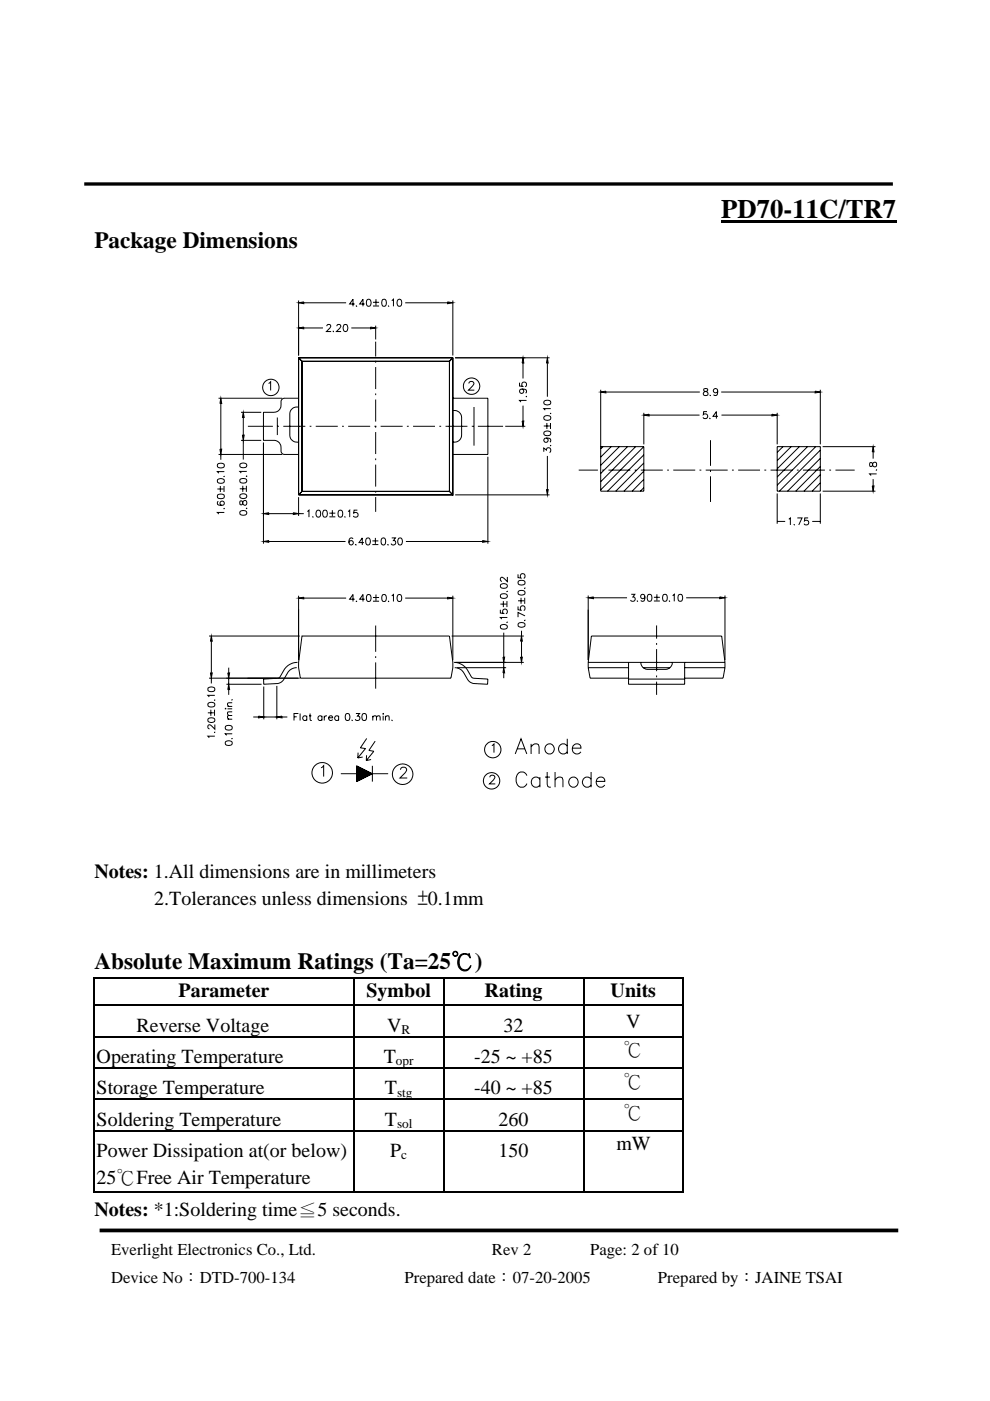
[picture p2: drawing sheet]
<svg xmlns="http://www.w3.org/2000/svg" width="210mm" height="297mm" viewBox="0 0 210 297" stroke-linecap="round" stroke-linejoin="round" font-family="sans-serif">
<path d="M21.1 260.9h169.4" fill="none" stroke="#000" stroke-width=".79" stroke-linecap="butt"/>
<path d="M26.4 55.2h167.2v118.6h-167.2z" fill="#fff"/>
<g fill="none" stroke="#000" stroke-width=".21">
<path d="M63.3 75.9h32.7v29h-32.7zM63.3 69.5l1.1-.2v.4zM63.3 64.2l1.1-.2v.4zM63.3 63.7v11.7M64 76.6l-.7-.7 .7 .7M64 76.6h31.3v27.6h-31.3zM64 76.6v27.6M64 76.6h31.3M64.4 69.5h4.1M64.4 64.2h9M69.3 69.2l.3-.4 .4 .1 .1 .2-.2 .5-.7 .7h1M70.7 70.1l.1 .1"/>
<path d="M71.4 69.2l.3-.4 .4 .1 .2 .2-.2 .5-.8 .7h1M73 68.9a.47 .47 0 0 1 .7 .2v.3a.68 .68 0 0 1-.5 .9 .98 .98 0 0 1-.2-1.4zM74.5 69.5h4M75.2 64.5h-1.1l.7-1.1v1.5M75.6 64.8l.1 .1M77.3 64.5h-1l.7-1.1v1.5M77.9 63.5a.45 .45 0 0 1 .7 .2l.1 .4a.65 .65 0 0 1-.6 .8 .95 .95 0 0 1-.2-1.4zM78.5 69.3l1.2 .2-1.2 .2zM79.1 64.1h1.3M79.1 64.9h1.3M79.7 69v3M79.7 72.5v3.1"/>
<path d="M79.7 76.5v.4M79.7 77.8v4.7M79.7 69.5h.1M79.7 72.5h.1M79.7 63.4v1.3M81.1 63.5a.47 .47 0 0 1 .8 .2v.4a.66 .66 0 0 1-.4 .8h-.1a.98 .98 0 0 1-.3-1.4zM82.4 64.8l.1 .1M83.1 63.7l.3-.3v1.5M84.4 63.5a.45 .45 0 0 1 .7 .2l.1 .4a.66 .66 0 0 1-.4 .8h-.2a.93 .93 0 0 1-.2-1.4zM85.9 64.2h9M94.9 64l1.1 .2-1.1 .2zM95.3 76.6l.7-.7-.7 .7"/>
<path d="M95.3 76.6v27.6M96 63.7v11.7M96.5 75.9h20M110.9 75.9l.2 1.1h-.4zM110.9 77v3.2M116.1 75.9l.1 1.1h-.3zM116.1 77v7.1M46.1 98.4l.6-.2a.66 .66 0 0 1 .9 .4v.2a.85 .85 0 0 1-1.5 0zM46.3 96.4h13.5M46.3 84.4h13.5M46.6 95.2h.4l-.2 1.2zM46.8 84.4l.2 1.2h-.4z"/>
<path d="M46.8 85.6v9.6M46.8 96.4v1.1M47.6 100h-1.5l.3 .4M50.9 98.4l.6-.2a.65 .65 0 0 1 .8 .5 .85 .85 0 0 1-1.5 0zM51.1 87.4h4.3M51.1 93.4h4.3M51.4 92.2h.4l-.2 1.2zM51.6 87.4l.2 1.1h-.4zM51.6 88.5v3.7M51.6 93.4v4M52.3 99.9h-1.5l.3 .4M52.6 90.4h5.2"/>
<path d="M55.9 93.9v21.4M56.9 81.3l.5-.4v1.9M58.8 90.4h.3M58.8 88.5v3.7M60.1 90.4h4.6M63.3 84.4l-3.2 .1-.5 .4v1a1.5 1.5 0 0 1-1.5 1.5h-2.2v6h2.2a1.52 1.52 0 0 1 1.5 1.5v1l.5 .4 3.2 .1M63.3 86.3a1.54 1.54 0 0 0-1.9 1.5v4.4a1.52 1.52 0 0 0 1.5 1.5h.4M65.7 90.4h.3M67 90.4h4.6M72.5 90.4h.4M73.8 90.4h4.7M79.4 90.4h.4"/>
<path d="M79.7 83.4v.4M79.7 84.7v4.7M79.7 90.3v.4M79.7 91.6v4.7M79.7 97.2v.4M79.7 98.5v4.7M80.7 90.4h4.7M86.3 90.4h.4M87.6 90.4h4.6M93.2 90.4h.3M94.5 90.4h4.6M96 87h.4a1.52 1.52 0 0 1 1.5 1.5v3.7a1.52 1.52 0 0 1-1.5 1.5h-.4"/>
<path d="M96 84.4h7.4l.1 12h-7.5M99.4 81.3l.2-.3 .5-.1 .3 .1 .1 .4-1.2 1.3h1.3M100 90.4h.4M100.5 86.3v8.2M101.3 90.4h5.4M103.4 96.8v18.5M107.1 90.4h4.3M110.2 81.1v.8h.6a.52 .52 0 0 1 0-.8 .52 .52 0 0 1 .8 .1 .52 .52 0 0 1-.3 .8M110.6 82.5a.47 .47 0 0 1 .4 .6 .47 .47 0 0 1-.7 .2 .47 .47 0 0 1 0-.8h.3a.7 .7 0 0 1 1 .6l-.2 .2M110.7 89.3h.4l-.2 1.1zM110.9 86v3.3M111.6 84l-.1 .1"/>
<path d="M111.6 84.9h-1.4l.2 .4M115.3 95.8v-.8l.6 .4a.5 .5 0 0 1 .8-.3 .5 .5 0 0 1-.2 .8M115.3 90.3h1.3M115.4 91.6l.6-.2a.64 .64 0 0 1 .8 .5 .8 .8 0 0 1-.8 .5 .8 .8 0 0 1-.7-.6zM115.4 88.3l.6-.2a.64 .64 0 0 1 .8 .4v.2a.8 .8 0 0 1-.8 .4 .8 .8 0 0 1-.7-.6zM115.4 85.1l.6-.2a.64 .64 0 0 1 .8 .4v.1a.8 .8 0 0 1-.8 .5 .8 .8 0 0 1-.7-.6zM115.8 92.9a.46 .46 0 0 1 .4 .6 .46 .46 0 0 1-.8 .2 .46 .46 0 0 1 .1-.8h.3a.68 .68 0 0 1 1 .6l-.2 .2M116 89.7v1.3M116.1 96.7v7.1M116.7 94.4h-.1M116.7 87.5l-.1 .1M116.7 89.7v1.3"/>
<path d="M116.8 86.6h-1.5l.3 .4M122.7 99.7h4.1M127.4 83.1l1.1-.2v.4zM127.4 82.6v21.5h9.1v-9.4l-9.1 9.2M127.4 94.7h9.1M127.7 99.7h.4M127.8 94.7l-.4 .5M128.5 83.1h19.9M129 99.7h4.6M129.6 94.7l-2.2 2.2M131.3 94.7l-3.9 4M133.1 94.7l-5.7 5.7"/>
<path d="M134.6 99.7h.3M134.8 94.7l-7.4 7.4M135.9 99.7h4.6M136.5 88l1.1-.2v.4zM136.5 96.4l-7.7 7.7M136.5 98.2l-5.9 5.9M136.5 99.9l-4.2 4.2M136.5 87.5v6.7M137.6 88h10.7M141.5 99.7h.3M142.7 99.7h4.7M148.3 99.7h.4"/>
<path d="M149.3 82.4v.5l.4 .1a.43 .43 0 0 1 .4 .4 .43 .43 0 0 1-.3 .5l-.5-.1-.2-.4 .2-.3 .7-.2 .1-.3-.3-.2zM149.6 99.7h4.7M149.9 87.3h-.7l-.1 .6a.53 .53 0 0 1 .8 0 .53 .53 0 0 1-.1 .8 .53 .53 0 0 1-.7-.2M150.5 88.6l.1 .1M150.6 83.7l.1 .1M150.6 93.3v5.5M150.6 99.7v.4M152.2 82.9a.47 .47 0 0 1-.7 .4 .47 .47 0 0 1-.2-.8 .47 .47 0 0 1 .8 .1l.1 .3a.69 .69 0 0 1-.6 1l-.3-.2M152.2 88.3h-1l.7-1v1.5M152.9 83.1h19.9M153 88h10.7M155.2 99.7h.4"/>
<path d="M156.5 99.7h4.6M162.1 99.7h.4M163.4 99.7h4.6M163.7 87.8l1.1 .2-1.1 .2zM164.8 87.5v6.7M166 94.7l-1.2 1.2M167.7 94.7l-2.9 3M169 99.7h.3M169.5 94.7l-4.7 4.7M170.2 99.7h4.7M171.2 94.7l-6.4 6.4M172.8 82.9l1.1 .2-1.1 .2z"/>
<path d="M173 94.7l-8.2 8.2M173.9 95.4l-8.7 8.7M173.9 97.2l-6.9 6.9M173.9 98.9l-5.2 5.2M173.9 82.6v11.6M173.9 94.7v9.4M173.9 83.1h.1M173.9 94.7h-9.1v9.4h9.1M174.4 94.7h11.2M175.8 99.7h.4M177.1 99.7h4.1M184.4 98.1a.57 .57 0 0 0 .2 .8l.3-.1 .1-.4a.43 .43 0 0 1 .4-.4 .43 .43 0 0 1 .5 .3l-.1 .5-.2 .2a.71 .71 0 0 1-.7-.9z"/>
<path d="M185.1 94.7l.2 1.1h-.4zM185.1 95.8v1.4M185.8 99.5l-.1 .1M46.1 103.7h1.2M46.1 104.9l.6-.1a.66 .66 0 0 1 .9 .4v.1a.85 .85 0 0 1-1.5 0zM46.1 101.7l.6-.2a.65 .65 0 0 1 .9 .5 .85 .85 0 0 1-1.5 0zM46.3 106.3l-.2 .1a.49 .49 0 0 0 .3 .7h.9a.46 .46 0 0 0 .1-.8 .46 .46 0 0 0-.7 .2 .46 .46 0 0 0 .4 .6M46.7 103v1.3M47.5 107.7l-.1 .1M47.5 100.9l-.1 .1M47.5 103v1.3M47.6 108.6h-1.5l.3 .4"/>
<path d="M50.8 103.6h1.3M50.9 108.5l.6-.3a.66 .66 0 0 1 .8 .5 .76 .76 0 0 1-.7 .5 .76 .76 0 0 1-.8-.5zM50.9 106.3a.57 .57 0 0 0 .2 .7h.2l.2-.7a.41 .41 0 0 1 .5-.2 .41 .41 0 0 1 .3 .4l-.1 .5a.56 .56 0 0 1-.6 0 .56 .56 0 0 1-.2-.6l-.2-.2zM50.9 104.9l.6-.2a.65 .65 0 0 1 .8 .6 .79 .79 0 0 1-.8 .4 .79 .79 0 0 1-.7-.6zM50.9 101.6l.6-.1a.67 .67 0 0 1 .8 .4 .76 .76 0 0 1-.7 .5 .76 .76 0 0 1-.8-.5zM51.5 103v1.3M52.2 107.7l.1 .1h-.1M52.2 100.9h.1h-.1M52.2 103v1.3M55.9 108.9l1.1-.2v.4zM55.9 114.8l1.1-.2v.4zM57 108.9h5.2"/>
<path d="M57 114.8h16.3M62.2 108.7l1.1 .2-1.1 .2zM63.3 105.4v4M63.3 108.9h1.1M64 104.2l-.7 .7 .7-.7M64 104.2h31.3M65.2 108.5l.3-.3v1.4M66.4 109.5v.1M67.2 108.2a.48 .48 0 0 1 .7 .3l.1 .3a.66 .66 0 0 1-.4 .8h-.2a.93 .93 0 0 1-.2-1.4zM68.6 108.2a.5 .5 0 0 1 .7 .3l.1 .3a.66 .66 0 0 1-.4 .8h-.2a.95 .95 0 0 1-.2-1.4zM69.8 108.8h1.3M69.8 109.6h1.3"/>
<path d="M70.5 108.2v1.2M71.9 108.2a.5 .5 0 0 1 .7 .3l.1 .3a.66 .66 0 0 1-.5 .8h-.1a.95 .95 0 0 1-.2-1.4zM73.2 109.5v.1M73.8 108.5l.3-.3v1.4M74.8 114.3v-.2a.45 .45 0 0 0-.7 .2 .73 .73 0 0 0 .4 1.2 .47 .47 0 0 0 .4-.4 .47 .47 0 0 0-.4-.5 .47 .47 0 0 0-.5 .4M75.5 115.4v.1M75.8 108.2h-.7l-.1 .6a.53 .53 0 0 1 .8 0 .53 .53 0 0 1-.1 .8 .53 .53 0 0 1-.8-.2M77.2 115h-1.1l.7-1v1.5M77.7 114.1a.45 .45 0 0 1 .7 .2l.1 .4a.68 .68 0 0 1-.5 .8 .96 .96 0 0 1-.3-1.4zM79 114.7h1.2M79 115.5h1.2M79.6 114v1.3"/>
<path d="M79.7 104.1v.4M79.7 105.4v3.1M81 114.1a.45 .45 0 0 1 .7 .2l.1 .4a.65 .65 0 0 1-.6 .8 .96 .96 0 0 1-.2-1.4zM82.3 115.4v.1h.1M83.1 114h.7l-.4 .6a.5 .5 0 0 1 .4 .8 .5 .5 0 0 1-.9-.1M84.5 114.1a.45 .45 0 0 1 .7 .2l.1 .4a.68 .68 0 0 1-.5 .8 .96 .96 0 0 1-.3-1.4zM86.1 114.8h16.2M95.3 104.2l.7 .7v-29h-32.7v29M95.3 104.2l.7 .7h-32.7M96.5 104.9h20M102.3 114.6l1.1 .2-1.1 .2zM103.4 114.8h.1"/>
<path d="M115.9 103.8h.3l-.1 1.1zM136.5 101.6l-2.5 2.5M136.5 103.4l-.7 .7M150.6 101v5.4M164.8 104.6v6.4M164.8 110.6h1.7M167.2 110.1l.4-.3v1.5M168.4 111.2h.1M169.1 109.8h1l-.7 1.5M171.3 109.8h-.7v.6a.52 .52 0 0 1 .8 .1 .52 .52 0 0 1-.2 .7 .52 .52 0 0 1-.7-.2M172.2 110.6h1.7M173.9 100.6l-3.4 3.5"/>
<path d="M173.9 102.4l-1.7 1.7M173.9 104.6v6.4M174.4 104.1h11.2M184.9 103h.4l-.2 1.1zM185.1 101.6v1.4M185.9 100.5h-1.5l.3 .3M44.3 134.9h19.2M44.8 134.9l.2 1.1h-.4zM44.8 136v6.7M63.3 126.8l1.1-.2v.4zM63.3 126.3v13.7M64 134.9h31.3l.7 5.5v1.2l-.4 2.2h-31.9l-.4-2.2v-1.2z"/>
<path d="M64 134.9h.1M64.4 126.8h9M75.2 127h-1.1l.7-1v1.5M75.6 127.4l.1 .1M77.3 127h-1l.7-1v1.5M77.9 126.1a.48 .48 0 0 1 .7 .2l.1 .4a.65 .65 0 0 1-.6 .8 .95 .95 0 0 1-.2-1.4zM79.1 126.7h1.3M79.1 127.5h1.3M79.7 132.6v5.6M79.7 139.1v.4M79.7 126v1.3M81.1 126.1a.5 .5 0 0 1 .8 .2v.4a.66 .66 0 0 1-.4 .8h-.1a.98 .98 0 0 1-.3-1.4z"/>
<path d="M82.4 127.4l.1 .1M83.1 126.3l.3-.3v1.5M84.4 126.1a.48 .48 0 0 1 .7 .2l.1 .4a.66 .66 0 0 1-.4 .8h-.2a.93 .93 0 0 1-.2-1.4zM85.9 126.8h9M94.9 126.6l1.1 .2-1.1 .2zM95.8 134.9h15.3M96 126.3v13.7M106.1 129.3v.7h.6a.52 .52 0 0 1 0-.7 .52 .52 0 0 1 .8 .1 .52 .52 0 0 1-.2 .7M106.1 128.1h1.3M106.2 132.6l.5-.2a.67 .67 0 0 1 .9 .6 .85 .85 0 0 1-1.5 0zM106.2 126.1l.5-.2a.64 .64 0 0 1 .9 .5 .85 .85 0 0 1-1.5 0zM106.2 124l.5-.3a.67 .67 0 0 1 .9 .6 .85 .85 0 0 1-1.5 0z"/>
<path d="M106.6 139.3h.4l-.2 1.1zM106.7 127.4v1.3M106.8 134.1v5.2M107.5 131.8l.1 .1h-.2M107.5 125.3l-.1 .1M107.5 127.4v1.3M107.6 130.9h-1.5l.3 .4M107.6 122.3v1l-.8-.7-.4-.2-.2 .1-.1 .5 .3 .3M109.8 128.6v.7l.7 .1a.53 .53 0 0 1-.1-.8 .53 .53 0 0 1 .8 .1 .53 .53 0 0 1-.2 .7M109.8 121.8v.7l.7 .1a.53 .53 0 0 1-.1-.8 .53 .53 0 0 1 .8 0 .53 .53 0 0 1-.2 .8M109.8 127.4h1.3M109.9 132.2l.6-.2a.66 .66 0 0 1 .8 .4v.2a.85 .85 0 0 1-1.5 0z"/>
<path d="M109.9 125.4l.6-.2a.66 .66 0 0 1 .8 .4v.2a.85 .85 0 0 1-1.5 0zM109.9 123.3l.6-.3a.66 .66 0 0 1 .8 .5v.1a.85 .85 0 0 1-1.5 0zM110.4 139.3h.3l-.1 1.1zM110.5 126.7v1.3M110.6 134.9l.1 1.1h-.3zM110.6 133.7v1.2M110.6 136v3.3M111.3 131.4v.2l-.1-.1M111.3 124.6v.2l-.1-.1M111.3 126.7v1.3M111.3 130.6l-1.5-.7v1M124.7 126.7l1.1-.1v.3z"/>
<path d="M124.7 126.3v13.7M125.8 126.7h7.1M133.8 126h.8l-.4 .6a.49 .49 0 0 1 .3 .8 .49 .49 0 0 1-.8-.2M135.2 127.4h.1M136.7 126.5a.46 .46 0 0 1-.6 .4 .46 .46 0 0 1-.2-.7 .46 .46 0 0 1 .8 0v.3a.71 .71 0 0 1-.5 1l-.3-.2M137.4 126.1a.51 .51 0 0 1 .8 .2v.3a.66 .66 0 0 1-.4 .9h-.2a.95 .95 0 0 1-.2-1.4zM138.6 126.6h1.3M138.6 127.4h1.3M139.2 132.6v2.8M139.2 136.3v.4M139.2 137.6v4.7M139.3 126v1.3"/>
<path d="M140.7 126.1a.51 .51 0 0 1 .7 .2l.1 .3a.66 .66 0 0 1-.4 .9h-.2a.95 .95 0 0 1-.2-1.4zM142 127.4h.1M142.6 126.3l.4-.3v1.5M144 126.1a.48 .48 0 0 1 .7 .2v.3a.65 .65 0 0 1-.5 .9 .95 .95 0 0 1-.2-1.4zM145.5 126.7h7.1M152.6 126.6l1.1 .1-1.1 .2zM153.7 126.3v13.7M44.1 151.1h1.2M44.1 152.4l.6-.2a.66 .66 0 0 1 .9 .4v.1a.83 .83 0 0 1-1.5 0zM44.1 149.1l.6-.2a.65 .65 0 0 1 .9 .6 .85 .85 0 0 1-1.5 0zM44.1 145.9l.6-.3a.65 .65 0 0 1 .9 .6 .85 .85 0 0 1-1.5 0zM44.3 143.8h19.2"/>
<path d="M44.6 142.7h.4l-.2 1.1zM44.7 150.5v1.3M44.8 143.8v1.1M45.5 155.2h-.1M45.5 148.3l-.1 .1M45.5 150.5v1.3M45.6 156.1h-1.5l.2 .3M45.6 153.6v1l-1-.9h-.3l-.2 .1v.4l.3 .3M45.6 147.4h-1.5l.2 .4M47.8 157.3l.6-.2a.65 .65 0 0 1 .8 .5 .85 .85 0 0 1-1.4 0zM47.8 154l.6-.2a.66 .66 0 0 1 .8 .4v.2a.85 .85 0 0 1-1.4 0zM47.8 150.2v.1z"/>
<path d="M48 145.1h7.5M48.2 152.5h1M48.2 150.3h1M48.2 149.8h1M48.3 142.7h.4l-.2 1.1zM48.5 145.1l.2 1.1h-.4zM48.5 141.6v1.1M48.5 143.8v1.3M48.5 146.2v1.1M49.2 156.5l-.1 .1M49.2 148.3l-.1 .1M49.2 155.6h-1.4l.2 .3"/>
<path d="M49.2 151.7l-.9 .1-.1 .3 .3 .4M49.2 150.9l-.9 .1-.1 .3 .3 .4M49.2 149l-.9 .1-.1 .3 .3 .4M53.7 152h1.1M54.8 151.8l1.1 .2-1.1 .2zM55.9 145.1h.1M55.9 145.6v6.9M55.9 152h2.8M58.7 152l1.1-.2v.4zM58.7 145.4v7.1M59.8 152h1.1M62.3 152h.6"/>
<path d="M62.9 141.6l-.8 .1-.6 .4-1.4 2-.5 .5-.8 .3-2.9 .2M63.1 140.4a3.4 3.4 0 0 0-2.9 1.7l-.8 1.4-.4 .3-3.1 .2v1.1M63.3 151.3h-1v1.5M63.6 151.3v1.5M65 152a.48 .48 0 0 0-.7-.1 .48 .48 0 0 0 0 .7 .48 .48 0 0 0 .7-.1M65 151.8v1M65.5 151.8h.5M65.7 151.3v1.2l.1 .2 .3 .1M68.3 152a.47 .47 0 0 0-.7-.1 .47 .47 0 0 0 0 .7 .47 .47 0 0 0 .7-.1M68.3 151.8v1M68.7 151.8v1M69.3 151.8a.47 .47 0 0 0-.6 .4"/>
<path d="M69.7 152.2h.8a.48 .48 0 0 0-.5-.4 .48 .48 0 0 0-.4 .5 .48 .48 0 0 0 .4 .5l.5-.3M71.8 152a.47 .47 0 0 0-.7-.1 .47 .47 0 0 0 0 .7 .47 .47 0 0 0 .7-.1M71.8 151.8v1M73.4 151.3a.49 .49 0 0 1 .7 .3l.1 .3a.65 .65 0 0 1-.6 .9 .95 .95 0 0 1-.2-1.5zM74.7 152.6l.1 .1M75.5 151.3h.7l-.4 .5a.5 .5 0 0 1 .4 .8 .5 .5 0 0 1-.9-.1M75.9 159.6v1.1M76.9 151.3a.51 .51 0 0 1 .8 .3v.3a.66 .66 0 0 1-.4 .9h-.1a.95 .95 0 0 1-.3-1.5zM77.7 156.6l-1.3 2 1.1 .1-1.6 2M79 152.1l.4-.3h.4v1M79 151.8v1M79.5 157.1l-1.3 2 1.1 .2-1.6 1.9"/>
<path d="M79.7 140.4v5.6M79.8 152.1l.4-.3h.3l.1 1M81.2 151.3h.1zM81.2 151.8v1M81.7 152.1l.4-.3h.3l.1 1M81.7 151.8v1M83.1 152.6l.1 .1M96.2 140.4a3.3 3.3 0 0 1 2.9 1.7l.8 1.4 .4 .3 3.1 .2v1.1l-2.9-.2-.7-.2-.5-.4-1.4-2.2-.7-.4-.8-.1M96.5 140.4h14.6M96.9 141.6h10.4M104.3 158.1l.4-.4v1.9M106.8 141.6l.2 1.1h-.4z"/>
<path d="M106.8 140.4v1.2M106.8 142.7v1.1M109.2 159.9l1.3-3.3 1.2 3.3M109.7 158.8h1.6M112.6 158.3l.8-.6 .8 .2 .1 .4v1.6M112.6 157.7v2.2M120.3 158.2a1.03 1.03 0 0 0-1.5-.2 1.03 1.03 0 0 0 0 1.6 1.03 1.03 0 0 0 1.5-.2M120.3 156.6v3.3M121.3 158.6h1.9a.94 .94 0 0 0-1.1-.9 .94 .94 0 0 0-.8 1.2 .98 .98 0 0 0 .8 .9 .98 .98 0 0 0 1.1-.4M124.7 141.6l.4 2.2h8.2M124.7 140.4h29M124.7 141.6h8.6"/>
<path d="M124.7 140.4l.7-5.5h27.6l.7 5.5M124.7 140.4v1.2M133.3 140.4v4.7h11.9v-4.7M133.3 144h11.9M135.9 140.4a1.47 1.47 0 0 0 1.3 1.5h3.9a1.45 1.45 0 0 0 1.5-1.5M136.4 141.6h5.6M139.2 143.2v.4M139.2 144.5v2.8M145.2 141.6h8.5M153.7 141.6l-.4 2.2h-8.1M153.7 140.4v1.2M68.1 162.8l.5-.5v2.4"/>
<path d="M72.3 164h10M75.6 162.4l3.4 1.6-3.4 1.7zM75.7 162.4l-.1 .1M75.8 162.5l-.2 .1M75.9 162.5l-.3 .2M75.9 162.5l-.3 .4M76 162.6l-.4 .4M76.1 162.6l-.5 .5M76.2 162.6l-.6 .6M76.2 162.7l-.6 .6M76.3 162.7l-.7 .7M76.4 162.8l-.8 .8"/>
<path d="M76.5 162.8l-.9 .9M76.6 162.9l-1 .9M76.6 162.9l-1 1M76.7 162.9l-1.1 1.1M76.8 163l-1.2 1.1M76.9 163l-1.3 1.3M76.9 160.5l-1 .2M77 163l-1.4 1.4M77 163.1l-1.4 1.4M77.1 163.1l-1.5 1.5M77.2 163.2l-1.6 1.5M77.3 163.2l-1.7 1.7"/>
<path d="M77.3 163.2l-1.7 1.8M77.4 163.3l-1.8 1.8M77.5 163.3l-1.9 1.9M77.6 163.4l-2 1.9M77.7 163.4l-2.1 2.1M77.7 160.1v1.1M77.7 163.4l-2.1 2.2M77.8 163.5l-2.2 2.2M77.9 163.5l-2.1 2.1M78 163.6l-1.9 1.9M78.1 163.6l-1.8 1.8M78.1 163.6l-1.6 1.7"/>
<path d="M78.2 163.7l-1.4 1.4M78.3 163.7l-1.3 1.3M78.4 163.7l-1.2 1.2M78.5 163.8l-1 1M78.5 163.8l-.8 .9M78.6 163.9l-.7 .6M78.7 161l-1 .2M78.7 163.9l-.5 .5M78.8 164l-.4 .3M78.8 164l-.1 .2M78.9 164v.1M79 162.4v3.3"/>
<path d="M84.9 163.2l.1-.3 .3-.2 .7 .1a.53 .53 0 0 1 .1 .7l-1.3 1.5h1.5M103.9 164.8v-.3l.3-.1h.4l.3 .3-.3 .6-.8 .9h1.2M111.7 164.4a1.18 1.18 0 0 0-1.3-.7 1.18 1.18 0 0 0-1 1.2 1.4 1.4 0 0 0 .3 1.5 1.4 1.4 0 0 0 1.6 .4l.4-.7M114.5 165.2a1.02 1.02 0 0 0-1.5-.1 1.02 1.02 0 0 0 0 1.5 1.02 1.02 0 0 0 1.5-.2M114.5 164.8v2.1M115.5 164.8h1.1M116 163.7v2.6l.2 .5 .6 .1M117.7 165.4l.7-.6 .8 .1 .2 .5v1.5M117.7 163.7v3.2M125.3 165.2a1.03 1.03 0 0 0-1.5-.1 1.03 1.03 0 0 0 0 1.5 1.03 1.03 0 0 0 1.5-.2M125.3 163.7v3.2M126.4 165.7h1.8a.94 .94 0 0 0-1.1-1 .94 .94 0 0 0-.7 1.3 .98 .98 0 0 0 .8 .9 .98 .98 0 0 0 1-.5"/>
<circle cx="57.4" cy="82.1" r="1.73"/>
<circle cx="100" cy="81.9" r="1.74"/>
<circle cx="104.5" cy="158.9" r="1.75"/>
<circle cx="116.5" cy="158.8" r="1.06"/>
<circle cx="68.3" cy="163.9" r="2.17"/>
<circle cx="85.4" cy="164.1" r="2.17"/>
<circle cx="104.2" cy="165.5" r="1.73"/>
<circle cx="121.6" cy="165.8" r="1.06"/>
</g>
<g fill="#000">
<path d="M63.3 69.6l1.1-.3v.4zM63.3 64.2l1.1-.2v.4zM78.5 69.3l1.2 .3-1.2 .1zM94.9 64l1.1 .2-1.1 .2zM110.9 75.9l.2 1.1h-.4zM116.1 75.9l.1 1.1h-.3zM46.8 84.4l.2 1.2h-.4zM46.6 95.2h.4l-.2 1.2zM51.6 87.4l.2 1.1h-.4zM51.4 92.2h.4l-.2 1.2zM110.7 89.3h.4l-.2 1.1zM127.4 83.1l1.1-.2v.4z"/>
<path d="M136.5 88l1.1-.2v.4zM163.7 87.8l1.1 .2-1.1 .2zM172.8 82.9l1.1 .2-1.1 .2zM185.1 94.7l.2 1.1h-.4zM55.9 108.9l1.1-.2v.4zM55.9 114.8l1.1-.2v.4zM62.2 108.7l1.1 .2-1.1 .2zM102.3 114.6l1.1 .2-1.1 .2zM115.9 103.8h.3l-.1 1.1zM184.9 103h.4l-.2 1.1zM44.8 134.9l.2 1.1h-.4zM63.3 126.8l1.1-.2v.4z"/>
<path d="M94.9 126.6l1.1 .2-1.1 .2zM106.6 139.3h.4l-.2 1.1zM110.4 139.3h.3l-.1 1.1zM110.6 134.9l.1 1.1h-.3zM124.7 126.7l1.1-.1v.3zM152.6 126.6l1.1 .1-1.1 .2zM44.6 142.7h.4l-.2 1.1zM48.3 142.7h.4l-.2 1.1zM48.5 145.1l.2 1.1h-.4zM54.8 151.8l1.1 .2-1.1 .2zM58.7 152l1.1-.2v.4zM106.8 141.6l.2 1.1h-.4z"/>
</g>
<g fill="#000">
<path d="M152.9 46.7h37.1v.6h-37.1zM19.9 207.1h.2v.3h-.2zM19.9 213h.2v.3h-.2zM19.9 219.7h.2v.3h-.2zM74.9 207.1h.3v.3h-.3zM74.9 213h.3v.3h-.3zM74.9 219.7h.3v.3h-.3zM94 207.1h.2v.3h-.2zM94 213h.2v.3h-.2zM94 219.7h.2v.3h-.2zM123.6 207.1h.2v.3h-.2zM123.6 213h.2v.3h-.2z"/>
<path d="M123.6 219.7h.2v.3h-.2zM144.8 207.1h.2v.3h-.2zM144.8 213h.2v.3h-.2zM144.8 219.7h.2v.3h-.2zM19.9 226.3h.2v.3h-.2zM19.9 233h.2v.3h-.2zM19.9 239.6h.2v.3h-.2zM74.9 226.3h.3v.3h-.3zM74.9 233h.3v.3h-.3zM74.9 239.6h.3v.3h-.3zM94 226.3h.2v.3h-.2zM94 233h.2v.3h-.2z"/>
<path d="M94 239.6h.2v.3h-.2zM123.6 226.3h.2v.3h-.2zM123.6 233h.2v.3h-.2zM123.6 239.6h.2v.3h-.2zM144.8 226.3h.2v.3h-.2zM144.8 233h.2v.3h-.2zM144.8 239.6h.2v.3h-.2zM144.8 252.6h.2v.3h-.2z"/>
</g>
<g fill="none" stroke="#000" stroke-width=".25">
<path d="M19.9 207.3h55M20 207.4v5.6M20 213.3v6.4M20 220v6.3M20.1 213.2h54.8M20.1 219.8h54.8M75 207.4v5.6M75 213.3v6.4M75 220v6.3M75.2 207.3h18.8M75.2 213.2h18.8M75.2 219.8h18.8"/>
<path d="M94.1 207.4v5.6M94.1 213.3v6.4M94.1 220v6.3M94.2 207.3h29.4M94.2 213.2h29.4M94.2 219.8h29.4M123.7 207.4v5.6M123.7 213.3v6.4M123.7 220v6.3M123.8 207.3h21M123.8 213.2h21M123.8 219.8h21"/>
<path d="M144.9 207.4v5.6M144.9 213.3v6.4M144.9 220v6.3M20 226.6v6.4M20 233.3v6.3M20 239.9v13M20.1 226.5h54.8M20.1 233.1h54.8M20.1 239.8h54.8M75 226.6v6.4M75 233.3v6.3M75 239.9v13"/>
<path d="M75.2 226.5h18.8M75.2 233.1h18.8M75.2 239.8h18.8M94.1 226.6v6.4M94.1 233.3v6.3M94.1 239.9v13M94.2 226.5h29.4M94.2 233.1h29.4M94.2 239.8h29.4M123.7 226.6v6.4M123.7 233.3v6.3M123.7 239.9v13"/>
<path d="M123.8 226.5h21M123.8 233.1h21M123.8 239.8h21M144.9 226.6v6.4M144.9 233.3v6.3M144.9 239.9v13M19.9 252.8h55M75.2 252.8h18.8M94.2 252.8h29.4M123.8 252.8h21"/>
</g>
<path d="M17.9 39h171.4" fill="none" stroke="#000" stroke-width=".71" stroke-linecap="butt"/>
<text font-size="5.7" x="152.9" y="46.1">PD70-11C/TR7</text>
<g font-size="4.9">
<text x="20" y="52.6">Package Dimensions</text>
<text x="20" y="205.4">Absolute Maximum Ratings (Ta=25℃)</text>
</g>
<g font-size="4.2">
<text x="20" y="186.1">Notes: 1.All dimensions are in millimeters</text>
<text x="32.7" y="191.9">2.Tolerances unless dimensions ±0.1mm</text>
<text x="37.8" y="211.5">Parameter</text>
<text x="77.7" y="211.5">Symbol</text>
<text x="102.8" y="211.5">Rating</text>
<text x="129.5" y="211.5">Units</text>
<text x="29" y="218.7">Reverse Voltage</text>
<text x="82.1" y="218.7">V</text>
<text x="106.8" y="218.7">32</text>
<text x="132.8" y="218">V</text>
<text x="20.5" y="225.4">Operating Temperature</text>
<text x="81.4" y="225.4">T</text>
<text x="100.5" y="225.4">-25 ~ +85</text>
<text x="132.2" y="224">℃</text>
<text x="20.5" y="232">Storage Temperature</text>
<text x="81.6" y="232">T</text>
<text x="100.5" y="232">-40 ~ +85</text>
<text x="132.2" y="230.6">℃</text>
<text x="20.5" y="238.7">Soldering Temperature</text>
<text x="81.6" y="238.7">T</text>
<text x="105.7" y="238.7">260</text>
<text x="132.2" y="237.3">℃</text>
<text x="20.5" y="245.3">Power Dissipation at(or below)</text>
<text x="82.7" y="245.3">P</text>
<text x="105.7" y="245.3">150</text>
<text x="130.7" y="243.9">mW</text>
<text x="20.5" y="251.1">25℃Free Air Temperature</text>
<text x="20" y="257.7">Notes: *1:Soldering time≦5 seconds.</text>
</g>
<g font-size="3.5">
<text x="23.6" y="266">Everlight Electronics Co., Ltd.</text>
<text x="104.3" y="266">Rev 2</text>
<text x="125.1" y="266">Page: 2 of 10</text>
<text x="23.6" y="272">Device No：DTD-700-134</text>
<text x="85.8" y="272">Prepared date：07-20-2005</text>
<text x="139.5" y="272">Prepared by：JAINE TSAI</text>
</g>
<g font-size="2.8">
<text x="85.1" y="219.2">R</text>
<text x="83.9" y="225.9">opr</text>
<text x="84.2" y="232.5">stg</text>
<text x="84.2" y="239.2">sol</text>
<text x="85.1" y="245.8">c</text>
</g>
</svg>
